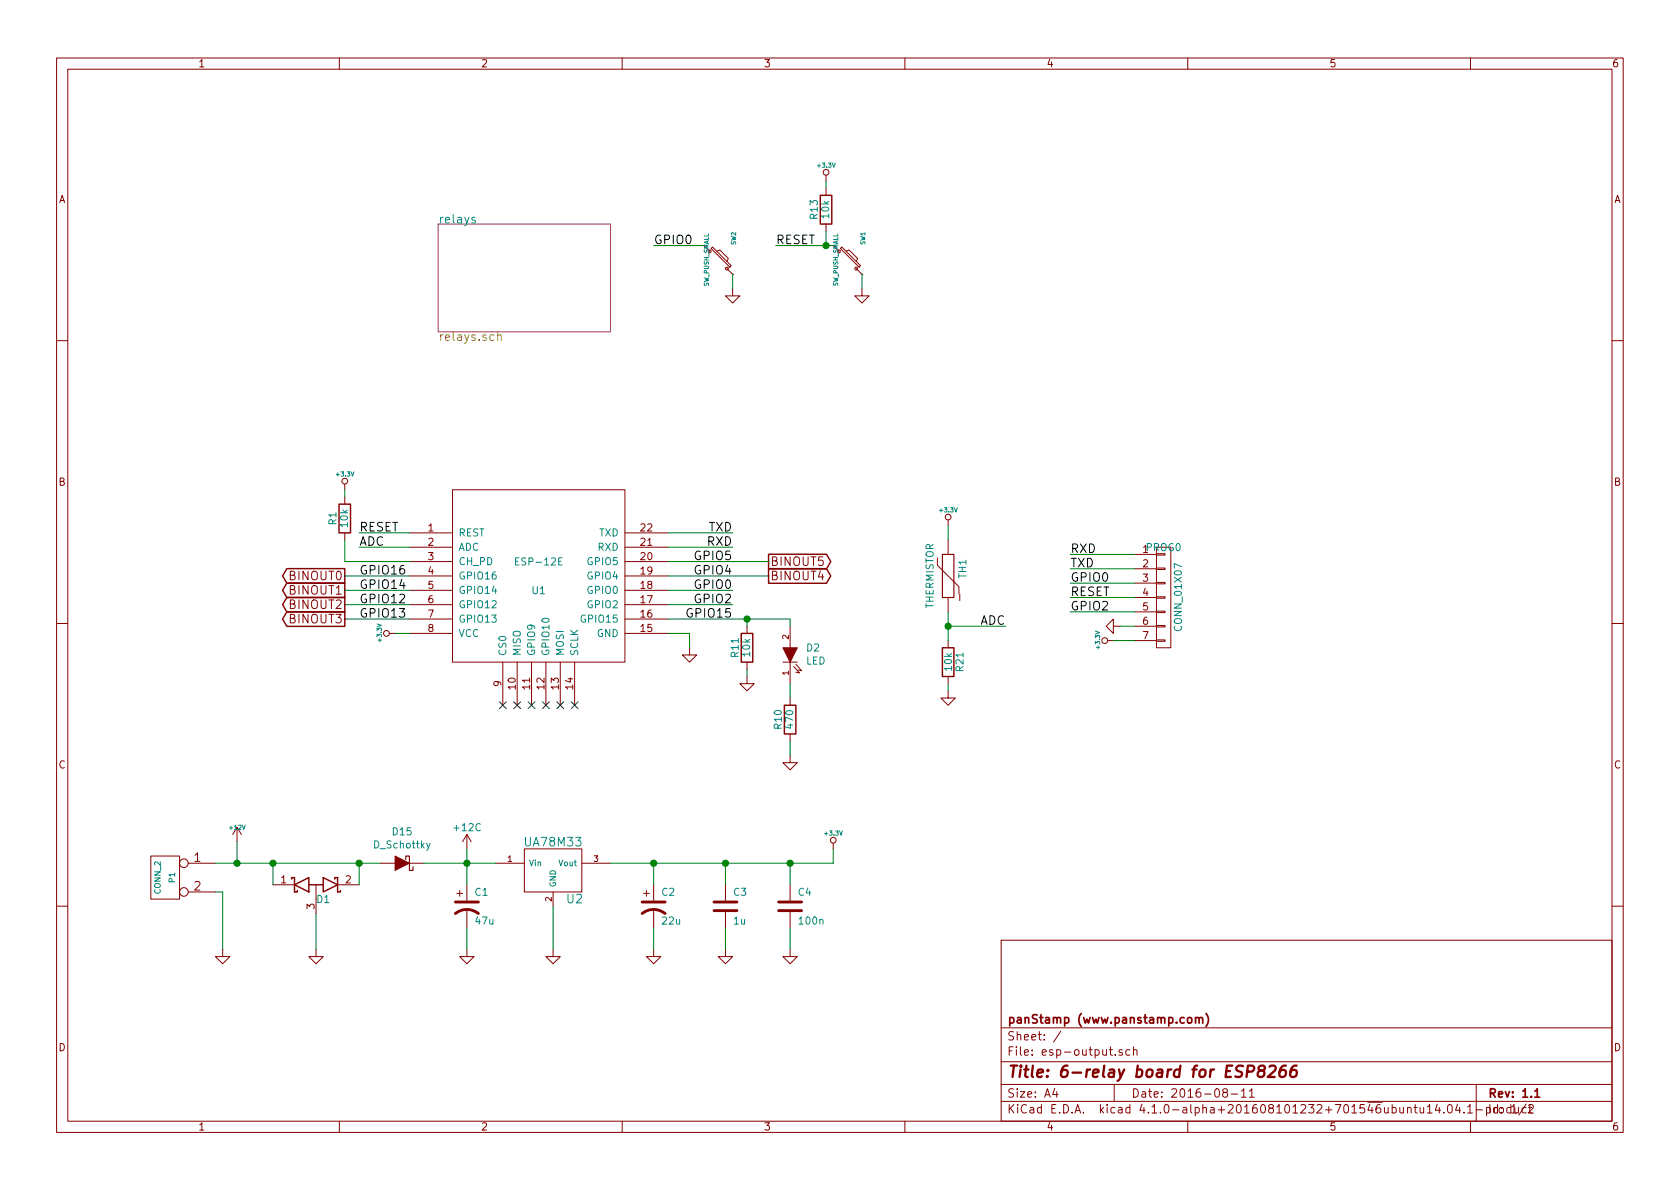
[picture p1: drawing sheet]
<svg xmlns="http://www.w3.org/2000/svg" width="297mm" height="210mm" viewBox="0 0 297 210" stroke-linecap="round" stroke-linejoin="round" font-family="sans-serif">
<g fill="none" stroke="#840000" stroke-width=".18">
<path d="M10 10.3h277v189.9h-277zM12 12.2h273v186.1h-273zM60 10.3v1.9M110 10.3v1.9M160 10.3v1.9M210 10.3v1.9M260 10.3v1.9M146 31v1M146 33.3v1.2M146 39.6v1.3M125.7 43.9l.3-.2 3.3 3.3-.3 .2zM126.7 44.4l.6-.2 1.5 1.5-.3 .5"/>
<path d="M128.5 47.5l1 1M129.5 51v1.3h1.3l-1.3 1.3-1.2-1.3h1.2M129.5 48.5h.1M148.6 43.9l.2-.2 3.3 3.3-.2 .2zM149.6 44.4l.5-.2 1.5 1.5-.2 .5M151.4 47.5l1 1M152.4 51v1.3h1.3l-1.3 1.3-1.3-1.3h1.3M152.4 48.5h.1M10 60.2h2M285 60.2h2M61 85.6v1M61 87.9v1.2"/>
<path d="M61 94.2v1.3M72.4 94.2h7.6M72.4 96.8h7.6M72.4 99.3h7.6M80 86.6h30.5v30.5h-30.5zM110.5 94.2h7.6M110.5 96.8h7.6M110.5 99.3h7.6M165.7 98.7v1.2l3.8 3.9v1.2M167.6 91.9v1.1M167.6 95.5v2.5M200.7 98h3.8"/>
<path d="M204.5 96.8h2.5v17.7h-2.5zM10 110.3h2M68.8 112h1M72.4 101.8h7.6M72.4 104.4h7.6M72.4 106.9h7.6M72.4 109.5h7.6M72.4 112h7.6M88.9 117.1v7.6M91.4 117.1v7.6M94 117.1v7.6M96.5 117.1v7.6"/>
<path d="M99.1 117.1v7.6M101.6 117.1v7.6M110.5 101.8h7.6M110.5 104.4h7.6M110.5 106.9h7.6M110.5 109.5h7.6M110.5 112h7.6M121.9 114.5v1.3h1.3l-1.3 1.3-1.3-1.3h1.3M132.1 119.6v1.3h1.2l-1.2 1.3-1.3-1.3h1.3M132.1 110.7v1.3M132.1 117.1v1.3M138.4 117.1h2.6"/>
<path d="M139.7 110.7v3.8M139.7 117.1v3.8M140.3 117.9l1.1 1.1-.7-.1M140.7 117.5l1 1.1-.6-.1M167.6 105.7v2.5M167.6 113.3v1.2M167.6 119.6v1.3M195.8 113.3h1M196.8 110.7v-1.2l-1.2 1.2 1.2 1.3v-1.3h1.3M200.7 100.6h3.8M200.7 103.1h3.8M200.7 105.7h3.8"/>
<path d="M200.7 108.2h3.8M200.7 110.7h3.8M200.7 113.3h3.8M204.5 113.2h1.5v.2h-1.5zM204.5 110.6h1.5v.3h-1.5zM204.5 108.1h1.5v.2h-1.5zM204.5 105.5h1.5v.3h-1.5zM204.5 103h1.5v.2h-1.5zM204.5 100.5h1.5v.2h-1.5zM285 110.3h2M139.7 133.6v1.3h1.3l-1.3 1.2-1.3-1.2h1.3M139.7 123.4v1.3"/>
<path d="M139.7 129.8v1.3M167.6 122.2v1.2h1.3l-1.3 1.3-1.2-1.3h1.2M26.7 151.4h5v7.6h-5zM33.3 152.6h4.8M33.3 157.7h4.8M41.9 146.3l-.8 1.3M41.9 146.3v2.5M41.9 146.3l.8 1.3M48.3 156.5h3.8M55.9 156.5v5M59.7 156.5h3.8M67.3 152.6h2.5"/>
<path d="M72.4 152.6h2.5M80.8 158h1M81.3 157.5v1M82.5 147.6v2.5M82.5 156.5v2.8M82.5 147.6l-.7 1.2M82.5 147.6l.8 1.2M87.6 152.6h5.1M92.7 150.1h10.2v7.6h-10.2zM97.8 157.7v2.6M102.9 152.6h5M113.8 158h1"/>
<path d="M114.3 157.5v1M115.6 156.5v2.8M128.3 156.5v2.8M139.7 156.5v2.8M147.3 149.1v1M10 160.2h2M39.4 167.9v1.3h1.2l-1.2 1.2-1.3-1.2h1.3M55.9 167.9v1.3h1.2l-1.2 1.2-1.3-1.2h1.3M82.5 167.9v1.3h1.3l-1.3 1.2-1.2-1.2h1.2M82.5 160.8v3.3M97.8 167.9v1.3h1.3l-1.3 1.2-1.3-1.2h1.3M115.6 167.9v1.3h1.2l-1.2 1.2-1.3-1.2h1.3"/>
<path d="M115.6 160.8v3.3M128.3 167.9v1.3h1.2l-1.2 1.2-1.3-1.2h1.3M128.3 161.3v2.8M139.7 167.9v1.3h1.3l-1.3 1.2-1.3-1.2h1.3M139.7 161.3v2.8M177 166.3h108v32h-108zM285 160.2h2M60 198.3v1.9M110 198.3v1.9M160 198.3v1.9M177 194.8h108M177 191.8h108"/>
<path d="M177 187.8h108M177 181.8h108M186.5 192.5l-.4 1h1M186.8 193v1M187.6 182.3l-1.3 2M197 191.8v3M197.2 186.5v.1M198.4 185.7l-.4-.1-.2 .2 .1 .2 .5 .2v.3h-.6M199.8 185.7l-.5-.1-.2 .3v.6l.2 .1 .5-.1M200.4 185.7l.2-.1 .4 .1v.9M200.4 185.1v1.5M210 198.3v1.9"/>
<path d="M216.5 193.2l-.3-.3 .1-.2a.48 .48 0 0 1 .6-.1l.1 .2-.1 .3-.6 .1a.48 .48 0 0 0 0 .7l.2 .1 .5-.1v-.4l-.2-.3M217.7 193.5h1.1M219.5 193l.4-.5v1.5M219.5 194h.8M220.9 193l.4-.5v1.5M220.9 194h.9M252.3 195.8l.5-.5v1.5M252.3 196.8h.9M254.1 195.2l-.3 1.1h.9M254.5 195.8v1M255.3 196.7v.1M256.1 195.5l.3-.2a.94 .94 0 0 1 0 1.5l-.4-.3-.1-.6z"/>
<path d="M257.7 195.2l-.3 1.1h.9M258.1 195.8v1M258.9 196.7v.1M259.5 195.8l.4-.5v1.5M259.5 196.8h.8M260 198.3v1.9M261 196.3h1.1M261 191.8v6.5M269.8 195.2l-1.2 2M269.8 195.9l-.4-.1-.3 .3 .1 .6 .2 .1 .4-.1M270.3 195.5l.2-.2h.3l.3 .5-.9 1h.9M270.3 195.8h.5"/>
<path d="M270.5 195.3v1.3l.3 .2"/>
<circle cx="146.1" cy="30.5" r=".51"/>
<circle cx="128.5" cy="47.5" r=".25"/>
<circle cx="151.4" cy="47.5" r=".25"/>
<circle cx="61" cy="85.1" r=".51"/>
<circle cx="167.6" cy="91.4" r=".51"/>
<circle cx="68.3" cy="112" r=".51"/>
<circle cx="195.3" cy="113.3" r=".51"/>
<circle cx="32.5" cy="157.7" r=".76"/>
<circle cx="32.5" cy="152.6" r=".76"/>
<circle cx="147.3" cy="148.6" r=".51"/>
</g>
<path d="M211.4 179.9v1M213.2 179.2a1.71 1.71 0 0 1 0 2.3M211.4 180.1l.2-.2 .3 .1 .1 .9M212 180.1l.2-.2 .4 .1v.9M271.4 193l.4-.5v1.5M271.4 194h.8" fill="none" stroke="#840000" stroke-width=".3"/>
<path d="M220.5 189.5h.8a.56 .56 0 0 0 .4-.5 .56 .56 0 0 0-.3-.6h-.8l-.2 2M222.8 189.3l-.2-.2a.46 .46 0 0 1 .4-.7h.3l.3 .2a.45 .45 0 0 1-.4 .7 .65 .65 0 0 0-.7 .3 .65 .65 0 0 0 0 .7 .66 .66 0 0 0 .8 0 .66 .66 0 0 0 .2-.8l-.3-.2M224.5 188.6l.3-.2h.4l.3 .2 .1 .4-.2 .3-1.3 1.1h1.3M227.4 188.4a.93 .93 0 0 0-1.1 .9l-.1 .8 .1 .2a.66 .66 0 0 0 1-.2v-.7l-.2-.2a.69 .69 0 0 0-.9 .4M229.3 188.4a.93 .93 0 0 0-1.1 .9l-.1 .8 .1 .2a.66 .66 0 0 0 1-.2l.1-.5-.3-.4h-.4l-.4 .4" fill="none" stroke="#840000" stroke-width=".41"/>
<g fill="none" stroke="#840000" stroke-width=".25">
<path d="M145 34.5h2.1v5.1h-2.1zM59.9 89.1h2.1v5.1h-2.1zM135.9 98h10.2l.8 1.3-.8 1.3h-10.2zM50.7 103.1h10.3v2.6h-10.3l-.7-1.3zM50.7 100.6h10.3v2.5h-10.3l-.7-1.3zM50.7 108.2h10.3v2.6h-10.3l-.7-1.3zM50.7 105.6h10.3v2.6h-10.3l-.7-1.3zM131.1 112h2v5.1h-2zM135.9 100.6h10.2l.8 1.2-.8 1.3h-10.2zM166.6 114.5h2.1v5.1h-2.1zM138.7 124.7h2v5.1h-2zM51.6 155.4v-.2h.5v2.5h.5v-.2"/>
<path d="M52.1 156.5l2.5-1.3v2.5zM54.6 156.5h2.5M57.1 155.2l2.6 1.3-2.6 1.2zM59.2 155.4v-.2h.5v2.5h.5v-.2"/>
</g>
<path d="M77.5 39.6h30.4v19.1h-30.4z" fill="none" stroke="#840084" stroke-width=".18"/>
<path d="M84 38.5a.37 .37 0 0 0-.6 .1l.1 .3 .6 .2-.3 .3h-.4M99.4 98.6h-.6v1.3h.6M76 149.1l-.4 1.2-.2 .1" fill="none" stroke="#008484" stroke-width=".18"/>
<path d="M88 59.3h.1a.37 .37 0 0 1 .5 .1v.8M88 58.7v1.5" fill="none" stroke="#848400" stroke-width=".18"/>
<path d="M80.5 159.5h4.1M113.5 159.5h4.1M126.2 159.5h4.1M137.7 159.5h4M80.5 161.5a3.3 3.3 0 0 1 4.1 0M113.5 161.5a3.3 3.3 0 0 1 4.1 0M126.2 161h4.1M137.7 161h4" fill="none" stroke="#840000" stroke-width=".51"/>
<path d="M166.6 98h2.1v7.7h-2.1zM71.8 152v-.6h.6v2.5h.6v-.6" fill="none" stroke="#840000" stroke-width=".2"/>
<path d="M88.3 124.1l1.2 1.2M89.5 124.1l-1.2 1.2M90.8 124.1l1.2 1.2M92 124.1l-1.2 1.2M93.4 124.1l1.2 1.2M94.6 124.1l-1.2 1.2M95.9 124.1l1.2 1.2M97.1 124.1l-1.2 1.2M98.5 124.1l1.2 1.2M99.7 124.1l-1.2 1.2M101 124.1l1.2 1.2M102.2 124.1l-1.2 1.2" fill="none" stroke="#000084" stroke-width=".18"/>
<g fill="none" stroke="#008400" stroke-width=".18">
<path d="M146 32v1.3M115.6 43.4h8.9M129.5 48.5v2.5M137.2 43.4h10.1M146 40.9v2.5M152.4 48.5v2.5M61 95.5v3.8h11.4M61 86.6v1.3M63.5 96.8h8.9M63.5 94.2h8.9M118.1 99.3h17.8M118.1 96.8h11.4"/>
<path d="M118.1 94.2h11.4M167.6 93v2.5M189.2 98h11.5M61 101.8h11.4M61 104.4h11.4M61 106.9h11.4M61 109.5h11.4M69.8 112h2.6M118.1 109.5h21.6v1.2M118.1 101.8h17.8M118.1 104.4h11.4M118.1 106.9h11.4"/>
<path d="M118.1 112h3.8v2.5M132.1 109.5v1.2M132.1 118.4v1.2M167.6 110.7h10.2M167.6 108.2v5.1M189.2 100.6h11.5M189.2 108.2h11.5M189.2 105.7h11.5M189.2 103.1h11.5M196.8 113.3h3.9M198.1 110.7h2.6M139.7 120.9v2.5"/>
<path d="M139.7 131.1v2.5M167.6 120.9v1.3M38.1 152.6h29.2M38.1 157.7h1.3v10.2M41.9 148.8v3.8M48.3 152.6v3.9M63.5 152.6v3.9M74.9 152.6h12.7M82.5 150.1v6.4M115.6 152.6v3.9M128.3 152.6v3.9M139.7 152.6v3.9"/>
<path d="M147.3 150.1v2.5h-39.4M55.9 161.5v6.4M82.5 164.1v3.8M97.8 160.3v7.6M115.6 164.1v3.8M128.3 164.1v3.8M139.7 164.1v3.8"/>
</g>
<g fill="#008400" stroke="#008400" stroke-width=".25">
<circle cx="139.7" cy="152.6" r=".51"/>
<circle cx="115.6" cy="152.6" r=".51"/>
<circle cx="128.3" cy="152.6" r=".51"/>
<circle cx="146.1" cy="43.4" r=".51"/>
<circle cx="132.1" cy="109.5" r=".51"/>
<circle cx="82.6" cy="152.6" r=".51"/>
<circle cx="41.9" cy="152.6" r=".51"/>
<circle cx="167.6" cy="110.7" r=".51"/>
<circle cx="63.5" cy="152.6" r=".51"/>
<circle cx="48.3" cy="152.6" r=".51"/>
</g>
<g fill="#840000" stroke="#840000" stroke-width=".18">
<path d="M138.4 114.5h2.6l-1.3 2.6z"/>
<path d="M69.8 151.4l2.6 1.2-2.6 1.3z"/>
</g>
<text font-size="2.8" fill="#840000" x="178" y="190.5">Title: 6-relay board for ESP8266</text>
<g font-size="2.1" fill="#008484">
<text x="77.5" y="39.5">relays</text>
<text x="93" y="149.7">UA78M33</text>
<text x="100.3" y="159.7">U2</text>
</g>
<g font-size="2.1">
<text x="115.6" y="43.2">GPIO0</text>
<text x="137.2" y="43.2">RESET</text>
<text x="63.5" y="94">RESET</text>
<text x="125.3" y="94">TXD</text>
<text x="63.5" y="101.6">GPIO16</text>
<text x="63.5" y="96.5">ADC</text>
<text x="123.1" y="99.1">GPIO5</text>
<text x="123.1" y="101.6">GPIO4</text>
<text x="125.1" y="96.5">RXD</text>
<text x="189.2" y="97.8">RXD</text>
<text x="189.2" y="100.3">TXD</text>
<text x="63.5" y="104.1">GPIO14</text>
<text x="63.5" y="106.7">GPIO12</text>
<text x="123.1" y="104.1">GPIO0</text>
<text x="123.1" y="106.7">GPIO2</text>
<text x="189.2" y="107.9">GPIO2</text>
<text x="189.2" y="105.4">RESET</text>
<text x="189.2" y="102.9">GPIO0</text>
<text x="63.5" y="109.2">GPIO13</text>
<text x="121.9" y="109.2">GPIO15</text>
<text x="173.2" y="110.5">ADC</text>
</g>
<text font-size="2.1" fill="#848400" x="77.5" y="60.3">relays.sch</text>
<g font-size="2.1" fill="#840000">
<text x="136.1" y="100.1">BINOUT5</text>
<text x="51.4" y="105.2">BINOUT1</text>
<text x="51.4" y="102.6">BINOUT0</text>
<text x="51.4" y="107.7">BINOUT2</text>
<text x="136.1" y="102.6">BINOUT4</text>
<text x="170.4" y="106" transform="rotate(-90 170.4 106)">-</text>
<text x="51.4" y="110.2">BINOUT3</text>
<text x="34.3" y="152.4">1</text>
<text x="34.3" y="157.5">2</text>
<text x="178" y="184">Sheet: /</text>
<text x="178" y="181">panStamp (www.panstamp.com)</text>
<text x="178" y="186.7">File: esp-output.sch</text>
<text x="178" y="196.9">KiCad E.D.A. kicad 4.1.0-alpha+201608101232+701546ubuntu14.04.1-product</text>
<text x="178" y="194.1">Size: A4</text>
<text x="200" y="194.1">Date: 2016-08-11</text>
<text x="263" y="194.1">Rev: 1.1</text>
<text x="263" y="196.9">Id: 1/2</text>
</g>
<g font-size="1.8" fill="#840000">
<text x="35" y="11.9">1</text>
<text x="85" y="11.9">2</text>
<text x="135" y="11.9">3</text>
<text x="185" y="11.9">4</text>
<text x="235" y="11.9">5</text>
<text x="285" y="11.9">6</text>
<text x="10.4" y="35.9">A</text>
<text x="285.4" y="35.9">A</text>
<text x="10.4" y="85.9">B</text>
<text x="285.4" y="85.9">B</text>
<text x="75.7" y="94">1</text>
<text x="113.3" y="94">22</text>
<text x="75.7" y="96.5">2</text>
<text x="75.7" y="99.1">3</text>
<text x="75.7" y="101.6">4</text>
<text x="113.3" y="99.1">20</text>
<text x="113.3" y="96.5">21</text>
<text x="113.3" y="101.6">19</text>
<text x="202.1" y="100.3">2</text>
<text x="75.7" y="104.1">5</text>
<text x="75.7" y="106.7">6</text>
<text x="113.3" y="106.7">17</text>
<text x="113.3" y="104.1">18</text>
<text x="202.1" y="102.9">3</text>
<text x="202.1" y="105.4">4</text>
<text x="202.1" y="107.9">5</text>
<text x="75.7" y="109.2">7</text>
<text x="75.7" y="111.8">8</text>
<text x="113.3" y="111.8">15</text>
<text x="113.3" y="109.2">16</text>
<text x="202.1" y="110.5">6</text>
<text x="202.1" y="113">7</text>
<text x="88.6" y="121.4" transform="rotate(-90 88.6 121.4)">9</text>
<text x="91.2" y="121.9" transform="rotate(-90 91.2 121.9)">10</text>
<text x="93.7" y="121.9" transform="rotate(-90 93.7 121.9)">11</text>
<text x="96.3" y="121.9" transform="rotate(-90 96.3 121.9)">12</text>
<text x="98.8" y="121.9" transform="rotate(-90 98.8 121.9)">13</text>
<text x="101.3" y="121.9" transform="rotate(-90 101.3 121.9)">14</text>
<text x="10.4" y="135.9">C</text>
<text x="285.4" y="135.9">C</text>
<text x="49.7" y="156.2">1</text>
<text x="55.6" y="160.8" transform="rotate(-90 55.6 160.8)">3</text>
<text x="61.1" y="156.2">2</text>
<text x="10.4" y="185.9">D</text>
<text x="285.4" y="185.9">D</text>
<text x="35" y="199.9">1</text>
<text x="85" y="199.9">2</text>
<text x="135" y="199.9">3</text>
<text x="185" y="199.9">4</text>
<text x="235" y="199.9">5</text>
<text x="285" y="199.9">6</text>
</g>
<g font-size="1.8" fill="#008484">
<text x="144.6" y="38.7" transform="rotate(-90 144.6 38.7)">R13</text>
<text x="146.6" y="38.6" transform="rotate(-90 146.6 38.6)">10k</text>
<text x="59.5" y="92.8" transform="rotate(-90 59.5 92.8)">R1</text>
<text x="61.5" y="93.2" transform="rotate(-90 61.5 93.2)">10k</text>
<text x="81" y="94.9">REST</text>
<text x="105.9" y="94.9">TXD</text>
<text x="81" y="97.4">ADC</text>
<text x="81" y="99.9">CH_PD</text>
<text x="91.6" y="100">ESP-12E</text>
<text x="104.1" y="99.9">GPIO5</text>
<text x="105.7" y="97.4">RXD</text>
<text x="202.1" y="97.8">1PROG0</text>
<text x="81" y="102.5">GPIO16</text>
<text x="81" y="105">GPIO14</text>
<text x="81" y="107.6">GPIO12</text>
<text x="94.1" y="105.1">U1</text>
<text x="104.1" y="107.6">GPIO2</text>
<text x="104.1" y="105">GPIO0</text>
<text x="104.1" y="102.5">GPIO4</text>
<text x="165.1" y="107.7" transform="rotate(-90 165.1 107.7)">THERMISTOR</text>
<text x="170.9" y="102.3" transform="rotate(-90 170.9 102.3)">TH1</text>
<text x="81" y="110.1">GPIO13</text>
<text x="81" y="112.6">VCC</text>
<text x="103.1" y="110.1">GPIO15</text>
<text x="105.5" y="112.6">GND</text>
<text x="209" y="111.3" transform="rotate(-90 209 111.3)">CONN_01X07</text>
<text x="89.5" y="116.1" transform="rotate(-90 89.5 116.1)">CS0</text>
<text x="92.1" y="116.1" transform="rotate(-90 92.1 116.1)">MISO</text>
<text x="94.6" y="116.1" transform="rotate(-90 94.6 116.1)">GPIO9</text>
<text x="97.2" y="116.1" transform="rotate(-90 97.2 116.1)">GPIO10</text>
<text x="99.7" y="116.1" transform="rotate(-90 99.7 116.1)">MOSI</text>
<text x="102.2" y="116.1" transform="rotate(-90 102.2 116.1)">SCLK</text>
<text x="130.6" y="116.2" transform="rotate(-90 130.6 116.2)">R11</text>
<text x="132.6" y="116" transform="rotate(-90 132.6 116)">10k</text>
<text x="142.5" y="117.5">LED</text>
<text x="142.6" y="115.2">D2</text>
<text x="168.3" y="118.6" transform="rotate(-90 168.3 118.6)">10k</text>
<text x="170.4" y="118.7" transform="rotate(-90 170.4 118.7)">R21</text>
<text x="138.2" y="128.9" transform="rotate(-90 138.2 128.9)">R10</text>
<text x="140.3" y="128.7" transform="rotate(-90 140.3 128.7)">470</text>
<text x="69.5" y="147.7">D15</text>
<text x="80.4" y="147">+12C</text>
<text x="66.2" y="150">D_Schottky</text>
<text x="56" y="159.7">D1</text>
<text x="84" y="158.4">C1</text>
<text x="117" y="158.4">C2</text>
<text x="129.7" y="158.4">C3</text>
<text x="141.2" y="158.4">C4</text>
<text x="84.2" y="163.5">47u</text>
<text x="117.2" y="163.5">22u</text>
<text x="129.8" y="163.5">1u</text>
<text x="141.4" y="163.5">100n</text>
</g>
<g font-size="1.4" fill="#840000">
<text x="139.4" y="113" transform="rotate(-90 139.4 113)">2</text>
<text x="139.4" y="119.4" transform="rotate(-90 139.4 119.4)">1</text>
<text x="89.8" y="152.4">1</text>
<text x="105" y="152.4">3</text>
<text x="97.5" y="159.4" transform="rotate(-90 97.5 159.4)">2</text>
</g>
<g font-size="1.4" fill="#008484">
<text x="93.5" y="153.2">Vin</text>
<text x="99" y="153.2">Vout</text>
<text x="28.4" y="158.1" transform="rotate(-90 28.4 158.1)">CONN_2</text>
<text x="30.9" y="156.1" transform="rotate(-90 30.9 156.1)">P1</text>
<text x="98.3" y="157" transform="rotate(-90 98.3 157)">GND</text>
</g>
<g font-size="1.1" fill="#008484">
<text x="144.7" y="29.6">+3.3V</text>
<text x="130.1" y="43.3" transform="rotate(-90 130.1 43.3)">SW2</text>
<text x="153" y="43.3" transform="rotate(-90 153 43.3)">SW1</text>
<text x="125.3" y="50.7" transform="rotate(-90 125.3 50.7)">SW_PUSH_SMALL</text>
<text x="148.2" y="50.7" transform="rotate(-90 148.2 50.7)">SW_PUSH_SMALL</text>
<text x="59.6" y="84.2">+3.3V</text>
<text x="166.2" y="90.6">+3.3V</text>
<text x="67.5" y="113.4" transform="rotate(-90 67.5 113.4)">+3.3V</text>
<text x="194.5" y="114.6" transform="rotate(-90 194.5 114.6)">+3.3V</text>
<text x="40.7" y="146.7">+12V</text>
<text x="145.9" y="147.7">+3.3V</text>
</g>
</svg>
